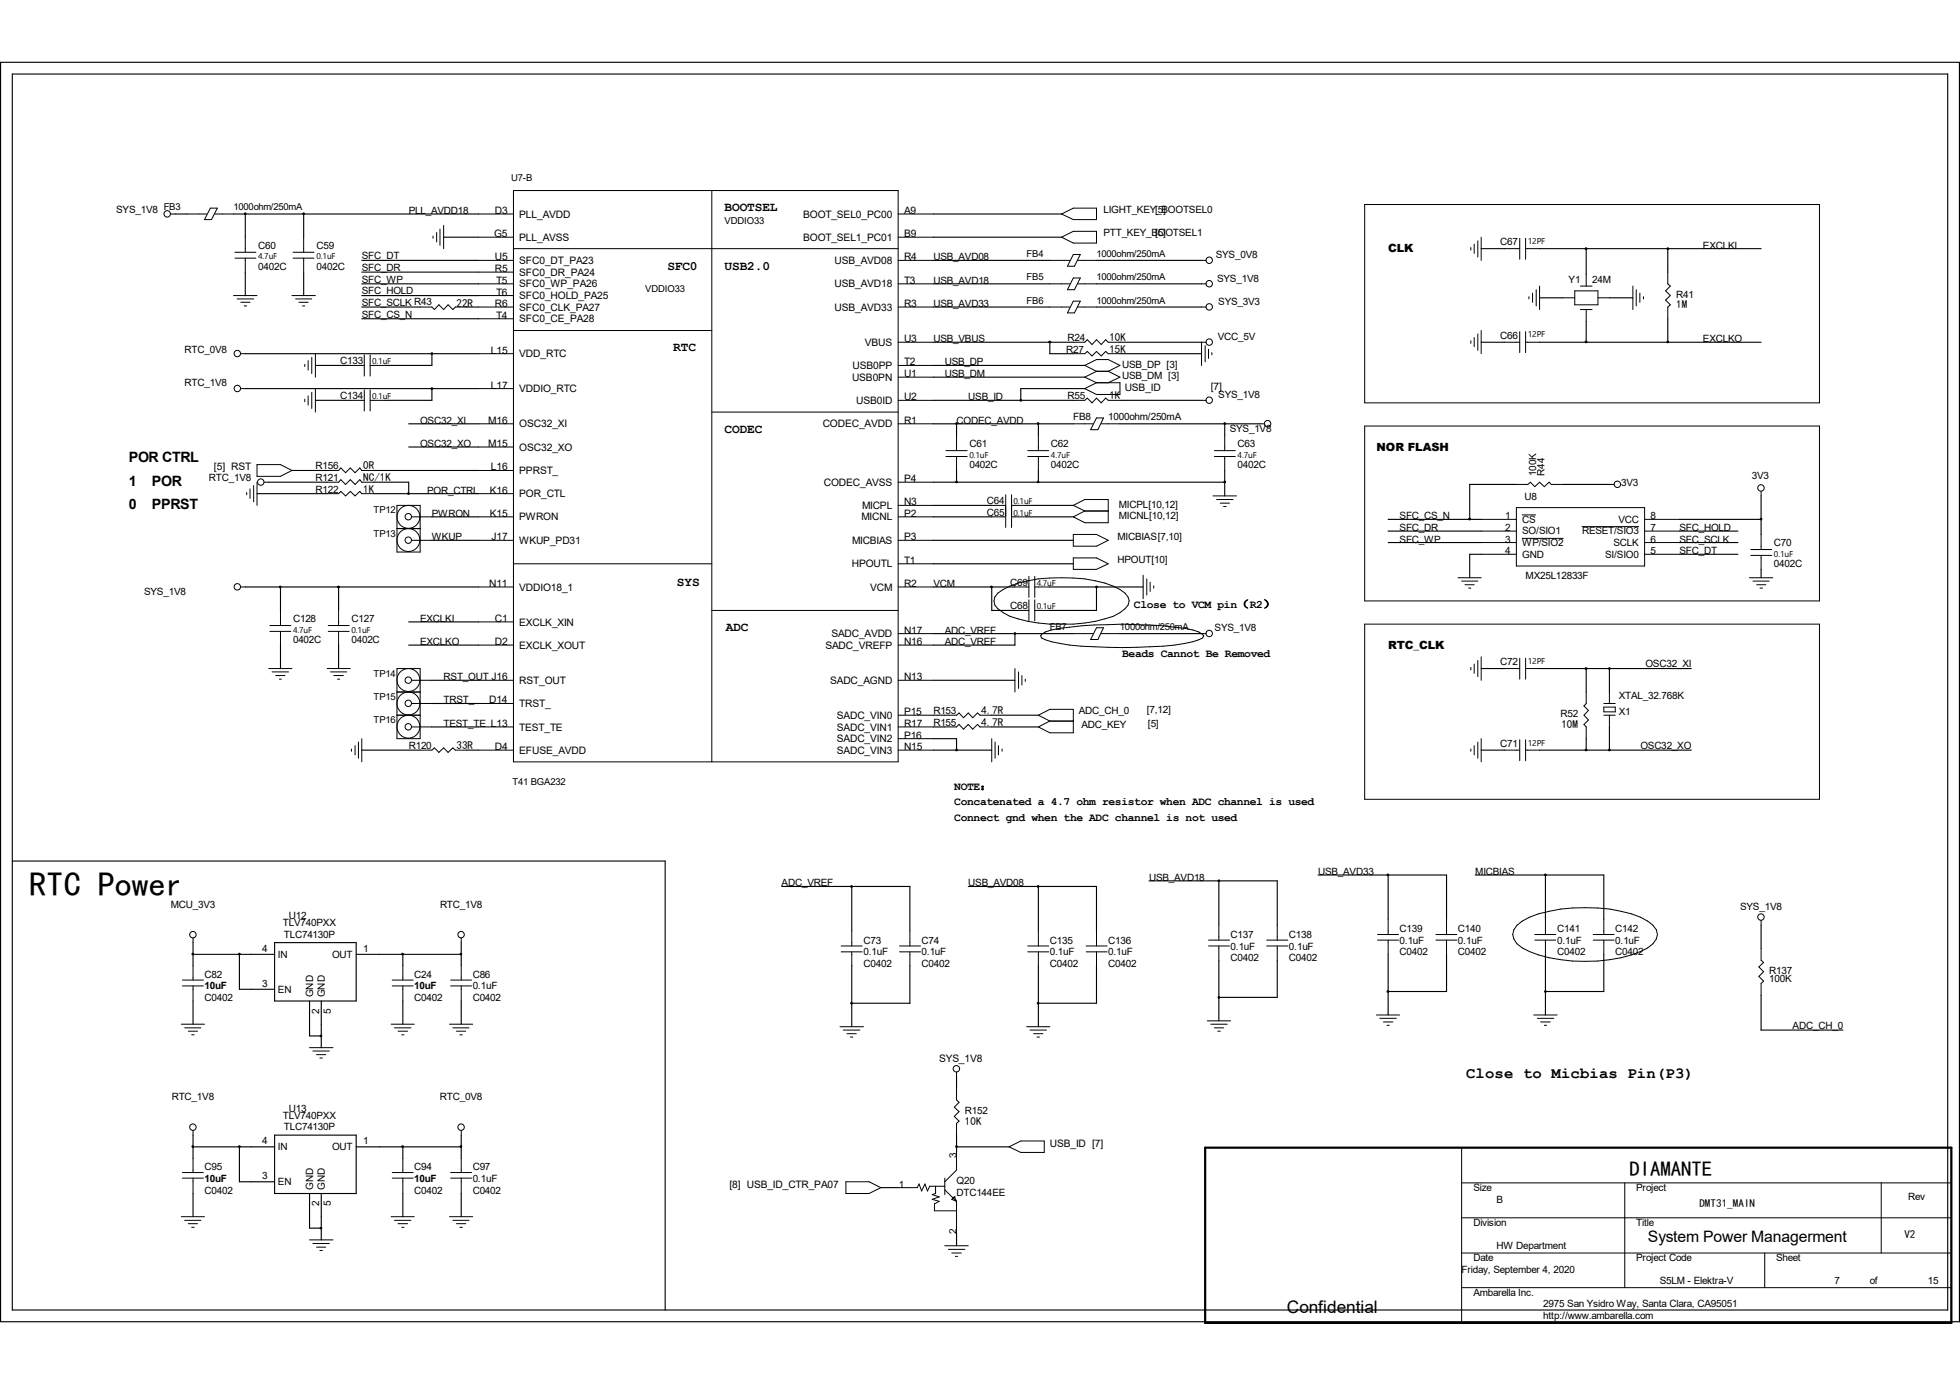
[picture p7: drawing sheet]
<svg xmlns="http://www.w3.org/2000/svg" width="297mm" height="210mm" viewBox="0 0 297 210" stroke-linecap="round" stroke-linejoin="round" font-family="sans-serif">
<g fill="none" stroke="#000" stroke-width=".15">
<path d="M25.9 32.4h.7M28.4 32.4h2.9M31.9 31.5h1l-.9 1.8h-1zM32.6 32.4h2.8M35.6 38.2h3.2M35.6 39.1h3.2M37.2 35.9v2.3M37.2 39.1v2.1M44.4 38.2h3.2M44.4 39.1h3.2M46 35.9v2.3M46 39.1v2.1"/>
<path d="M65.6 35.8v.3M66.2 35.2v1.5M66.7 34.7v2.5M67.2 34.2v3.5M72.5 32.4h5.3M72.5 39.5h5.3M72.5 35.9h5.3M77.8 28.9h58.3v86.5h-58.3zM77.8 37.7h58.3M107.9 28.9v86.5M136.1 32.4h5.3M136.1 39.5h5.3"/>
<path d="M136.1 35.9h5.3M159.1 39.5h3M160.9 32.4l1.7-.9h3.6v1.8h-3.6zM160.9 35.9l1.7-.8h3.6v1.7h-3.6zM162.6 38.6h1.1l-.9 1.7h-1zM163.3 39.5h2.9M182.1 39.5h.7M206.8 31h68.9v30h-68.9zM222.9 37.5v.4M223.4 37v1.4M223.9 36.5v2.4M224.5 35.9v3.6"/>
<path d="M228 37.7h2.3M230.3 36.1v3.2M231.2 37.7h2.1M231.2 36.1v3.2M35.4 44.8h3.5M35.9 45.3h2.5M36.5 53.6h.7M36.5 58.9h.7M36.5 45.8h1.4M37 46.4h.4M44.2 44.8h3.6M44.8 45.3h2.4"/>
<path d="M45.3 45.8h1.4M45.8 46.4h.4M46.2 55.2v.3M46.7 54.7v1.4M46.7 60v1.4M47.2 54.1v2.5M47.2 59.4v2.5M47.8 53.6v3.5M47.8 58.9v3.5M53.1 55.4h2.1M55.2 53.8v3.2M55.2 59.1v3.2"/>
<path d="M56.1 55.4h2.3M56.1 53.8v3.2M56.1 59.1v3.2M63.7 46.5h1.7l.4 .4 .7-.7 .7 .7 .7-.7 .7 .7 .4-.4h1.7M72.5 46.5h5.3M72.5 53.6h5.3M72.5 44.8h5.3M72.5 48.3h5.3M72.5 43h5.3M72.5 41.2h5.3M72.5 58.9h5.3M77.8 50.1h30.1"/>
<path d="M136.1 51.9h5.3M136.1 46.5h5.3M136.1 43h5.3M136.1 55.4h5.3M136.1 57.1h5.3M159.1 46.5h3M159.1 43h3M162.6 51.9h1.8l.4-.4 .7 .7 .7-.7 .7 .7 .7-.7 .3 .4h1.8M162.6 45.6h1.1l-.9 1.8h-1zM162.6 53.6h1.8l.4-.3 .7 .6 .7-.6 .7 .6 .7-.6 .3 .3h1.8M162.6 42.1h1.1l-.9 1.8h-1zM163.3 46.5h2.9"/>
<path d="M163.3 43h2.9M164.4 58.9l1.8-.9h3.5v1.8h-3.5zM166.2 56.3l-1.8 .8 1.8 .9M166.2 56.3h1.7M166.2 56.3l-1.8-.9 1.8-.9h1.7l1.8 .9-1.8 .9M167.9 56.3l1.8 .8-1.8 .9M182.1 46.5h.7M182.1 43h.7M182.6 52.4v2.4M182.8 51.9h-.7v3.5M183.1 52.9v1.4M183.6 53.4v.4"/>
<path d="M222.9 51.6v.4M223.4 51.1v1.4M223.9 50.6v2.5M224.5 50.1v3.5M228 51.9h2.3M230.3 50.2v3.2M231.2 51.9h2.1M231.2 50.2v3.2M231.7 45v.3M232.2 44.4v1.4M232.8 43.9v2.5M233.3 43.3v3.6"/>
<path d="M236.9 45.1h1.7M238.6 44.1h3.5v2.1h-3.5zM239.5 43.3h1.8M239.5 46.9h1.8M240.4 41.6v1.7M240.4 46.9v1.8M242.1 45.1h1.8M247.4 43.3v3.6M247.9 43.9v2.5M248.5 44.4v1.4M249 45v.3M252.7 41.2v1.8l.4 .3-.7 .8 .7 .7-.7 .7 .7 .7-.4 .3v1.8"/>
<path d="M37.4 74.6v.4M37.9 74.1v1.4M38.4 73.6v2.4M38.9 70.4h3.6l1.7 .9-1.7 .9h-3.6zM38.9 73.1v3.5M40 73.1h.7M46.2 60.5v.4M49.6 74.8h1.7l.3-.3 .8 .6 .7-.6 .7 .6 .7-.6 .3 .3h1.8M49.6 71.3h1.7l.3-.4 .8 .7 .7-.7 .7 .7 .7-.7 .3 .4h1.8M49.6 73.1h1.7l.3-.4 .8 .7 .7-.7 .7 .7 .7-.7 .3 .4h1.8M53.1 60.7h2.1M56.1 60.7h2.3"/>
<path d="M60.2 76.6h3.5v7.1h-3.5zM62.4 78.3h3M72.5 74.8h5.3M72.5 78.3h5.3M72.5 64.2h5.3M72.5 71.3h5.3M72.5 67.7h5.3M107.9 62.4h28.2M136.1 78.3h5.3M136.1 76.6h5.3M136.1 64.2h5.3M136.1 60.7h5.3"/>
<path d="M136.1 73.1h5.3M143.3 68.3h3.3M143.3 69.2h3.3M144.9 66v2.3M144.9 69.2v2.1M150.3 78.3h2.1M150.3 76.6h2.1M152.4 75v4.9M153.3 78.3h2.3M153.3 76.6h2.3M153.3 75v4.9M155.7 68.3h3.2"/>
<path d="M155.7 69.2h3.2M157.4 66v2.3M157.4 69.2v2.1M162.6 64.2h3.1M162.6 60.7h1.8l.4-.4 .7 .7 .7-.7 .7 .7 .7-.7 .3 .4h1.8M162.6 76.6l1.8-.9h3.5v3.5h-3.5l-1.8-.9 1.8-.9zM164.4 77.4h3.5M166.2 63.3h1l-.8 1.8h-1.1zM166.9 64.2h2.8M182.1 60.7h.7M183.8 75.1h3.6M184 68.3h3.2"/>
<path d="M184 69.2h3.2M184.4 75.7h2.5M184.9 76.2h1.4M185.4 76.8h.4M185.6 66v2.3M185.6 69.2v2.1M190.9 64.2h.7M206.8 64.6h68.9v26.5h-68.9zM224.5 78.7h5.3M229.8 73.4h1.7l.4-.3 .7 .6 .7-.6 .7 .6 .7-.6 .4 .3h1.8M229.8 76.9h19.4v8.9h-19.4zM230.7 78h2"/>
<path d="M239.7 79.8h8.6M243.9 73.4h.7M249.2 78.7h5.3M266.9 74.5v.6M36.5 88.9h.7M40.9 94.8h3.2M40.9 95.7h3.2M42.5 92.5v2.3M42.5 95.7v2M49.7 94.8h3.2M49.7 95.7h3.2M51.3 92.5v2.3"/>
<path d="M51.3 95.7v2M60.2 80.1h3.5M62.4 81.9h3M72.5 81.9h5.3M72.5 94.2h5.3M72.5 97.7h5.3M72.5 88.9h5.3M77.8 85.4h30.1M107.9 92.5h28.2M136.1 81.9h5.3M136.1 96h5.3M136.1 85.4h5.3"/>
<path d="M136.1 97.7h5.3M136.1 88.9h5.3M151.2 89.9a10.4 10.4 0 0 1 4.5-1.9 25.1 25.1 0 0 1 13 .8l1 .5 .8 .6a1.42 1.42 0 0 1 0 2.3l-.8 .6-1 .6a25.2 25.2 0 0 1-15.7 0l-1.8-1.2a1.48 1.48 0 0 1 0-2.3zM153.8 92.5h2.1M153.8 88.9h2.1M155.9 87.3v3.2M155.9 90.9v3.2M156.8 92.5h2.3M156.8 88.9h2.3M156.8 87.3v3.2M156.8 90.9v3.2M157.9 96.1a8.7 8.7 0 0 1 4.2-1.1 69.8 69.8 0 0 1 17.4 .2l2.2 .6 .7 .6-.2 .3a11.9 11.9 0 0 1-4.2 1 76.5 76.5 0 0 1-17.4-.2l-1.3-.3-1.4-.5-.2-.3z"/>
<path d="M162.6 96h3.1M162.6 84.5h3.6l1.7 .9-1.7 .9h-3.6zM162.6 81h3.6l1.7 .9-1.7 .9h-3.6zM166.2 95.1h1l-.8 1.8h-1.1zM166.9 96h2.8M173.2 87.2v3.5M173.8 87.7v2.5M174.3 88.2v1.4M174.8 88.8v.3M182.1 96h.7M206.8 94.6h68.9v26.5h-68.9zM220.9 87.5h3.6"/>
<path d="M221.5 88.1h2.4M222 88.6h1.4M222.5 89.1h.4M224.5 80.5h5.3M224.5 82.2h5.3M224.5 84h5.3M224.5 99.5v3.6M230.3 99.7v3.2M230.7 81.6h6.2M231.2 99.7v3.2M249.2 80.5h5.3M249.2 82.2h5.3"/>
<path d="M249.2 84h5.3M265.1 87.5h3.5M265.3 83.3h3.2M265.3 84.2h3.2M265.6 88.1h2.5M266.2 88.6h1.4M266.7 89.1h.4M266.9 81v2.3M266.9 84.2v2.1M40.7 101.3h3.5M41.2 101.8h2.5M41.8 102.4h1.4"/>
<path d="M42.3 102.9h.3M49.6 101.3h3.5M50.1 101.8h2.4M50.6 102.4h1.4M51.1 102.9h.4M53.3 113.5v.3M53.8 113v1.4M54.3 112.4v2.5M54.8 111.9v3.5M60.2 101.3h3.5v10.6h-3.5zM60.2 104.9h3.5M60.2 108.4h3.5"/>
<path d="M62.4 103.1h3M62.4 106.6h3M62.4 110.2h3M63.7 113.7h1.7l.4-.4 .7 .7 .7-.7 .7 .7 .7-.7 .4 .4h1.7M72.5 113.7h5.3M72.5 103.1h5.3M72.5 106.6h5.3M72.5 110.2h5.3M136.1 113.7h5.3M136.1 103.1h5.3M136.1 108.4h5.3M136.1 110.2h5.3"/>
<path d="M136.1 111.9h5.3M143.2 108.4h1.7l.4-.4 .7 .8 .7-.8 .7 .8 .7-.8 .4 .4h1.8M143.2 110.2h1.7l.4-.4 .7 .7 .7-.7 .7 .7 .7-.7 .4 .4h1.8M150.3 111.9v3.5M150.8 112.4v2.5M151.3 113v1.4M151.8 113.5v.3M153.8 101.3v3.6M154.3 101.8v2.5M154.9 102.4v1.4M155.4 102.9v.4M157.4 108.4l1.7-.9h3.5v3.5h-3.5l-1.7-.8 1.7-.9z"/>
<path d="M159.1 109.3h3.5M222.9 101.1v.4M222.9 113.5v.3M223.4 100.6v1.4M223.4 113v1.4M223.9 100.1v2.4M223.9 112.4v2.5M224.5 111.9v3.5M228 113.7h2.3M228 101.3h2.3M230.3 112.1v3.2M231.2 113.7h2.1"/>
<path d="M231.2 101.3h2.1M231.2 112.1v3.2M240.4 104.9v1.7l-.4 .4 .7 .7-.7 .7 .7 .7-.7 .7 .4 .4v1.7M243 106.6h1.8M243 108.4h1.8M243 107.1h1.8v.8h-1.8zM243.9 104.9v1.7M243.9 108.4v1.8M210.4 139.3v2.3M219.2 139.3v2.3M234.2 139.3v2.3M243 139.3v2.3"/>
<path d="M266.9 139.5v.7M27.5 155.2h3.5M27.6 149.4h3.2M27.6 148.5h3.2M28 155.7h2.4M28.5 156.3h1.4M29 156.8h.4M29.3 142.1v.7M29.3 146.3v2.2M29.3 149.4v2.3M46.9 158.7h3.6M47.4 159.3h2.5"/>
<path d="M48 159.8h1.4M59.3 155.2h3.5M59.4 149.4h3.2M59.4 148.5h3.2M59.8 155.7h2.5M60.3 156.3h1.5M60.9 156.8h.3M61 146.3v2.2M61 149.4v2.3M68.1 155.2h3.5M68.3 149.4h3.2M68.3 148.5h3.2"/>
<path d="M68.6 155.7h2.5M69.2 156.3h1.4M69.7 156.8h.4M69.9 142.1v.7M69.9 146.3v2.2M69.9 149.4v2.3M127.3 155.6h3.6M127.5 143.3h3.1M127.5 144.2h3.1M127.8 156.1h2.5M128.4 156.6h1.4M128.9 157.1h.3"/>
<path d="M129.1 141.1v2.2M129.1 144.2v2.1M136.3 143.3h3.2M136.3 144.2h3.2M137.9 141.1v2.2M137.9 144.2v2.1M155.6 155.6h3.5M155.7 143.3h3.2M155.7 144.2h3.2M156.1 156.1h2.5M156.6 156.6h1.4M157.1 157.1h.4"/>
<path d="M157.4 141.1v2.2M157.4 144.2v2.1M164.6 143.3h3.2M164.6 144.2h3.2M166.2 141.1v2.2M166.2 144.2v2.1M183 154.7h3.5M183.1 143.3h3.2M183.1 142.5h3.2M183.5 155.2h2.5M184 155.7h1.4M184.5 156.3h.4"/>
<path d="M184.7 140.2v2.3M184.7 143.3v2.2M191.9 143.3h3.3M191.9 142.5h3.3M193.5 140.2v2.3M193.5 143.3v2.2M208.6 153.8h3.5M208.7 142.5h3.2M208.7 141.6h3.2M209.1 154.3h2.5M209.6 154.9h1.5M210.2 155.4h.3"/>
<path d="M210.4 142.5v2.1M217.6 142.5h3.2M217.6 141.6h3.2M219.2 142.5v2.1M229.9 140.2a9.6 9.6 0 0 1 4.8-2.1 25 25 0 0 1 13.9 .9l1.1 .6 .8 .6a1.78 1.78 0 0 1 0 2.8 11.9 11.9 0 0 1-6.5 2.4 24.3 24.3 0 0 1-12.2-1.2l-1.1-.6a2.13 2.13 0 0 1-.8-3.4zM232.4 153.8h3.6M232.6 142.5h3.2M232.6 141.6h3.2M233 154.3h2.5M233.5 154.9h1.4M234 155.4h.4M234.2 142.5v2.1"/>
<path d="M241.4 142.5h3.2M241.4 141.6h3.2M243 142.5v2.1M266.9 143.7v1.8l.4 .3-.8 .7 .8 .7-.8 .8 .8 .7-.4 .3v1.8M27.6 178.5h3.2M27.6 177.7h3.2M29.3 171.3v.7M29.3 175.5v2.2M29.3 178.5v2.3M48.5 160.3h.4M59.4 178.5h3.2M59.4 177.7h3.2"/>
<path d="M61 175.5v2.2M61 178.5v2.3M68.3 178.5h3.2M68.3 177.7h3.2M69.9 171.3v.7M69.9 175.5v2.2M69.9 178.5v2.3M128.2 179.1h3.5l1.8 .9-1.8 .8h-3.5zM141.8 179.7v1.1l-.5 .2 1 .4-1 .3 1 .3-.7 .4v1.1h3.3M143.2 179.7h-2.3l-.4 .8-.3-1.1-.5 1.1-.4-1.1-.3 .6h-2.9M143.2 178.5v2.5M144.9 164.9v1.8l.4 .3-.7 .8 .7 .6-.7 .8 .7 .7-.4 .3v1.8"/>
<path d="M144.9 162.4v.8M144.9 174.6v2.7l-1.7 1.8M152.9 173.8l1.8-.9h3.5v1.7h-3.5zM221.5 173.9v26.5M221.5 179.2h74.2M246.2 179.2v15.9M285.1 179.2v10.7M27.5 184.4h3.5M28 184.9h2.4M28.5 185.4h1.4M29 186h.4M46.9 187.9h3.6"/>
<path d="M47.4 188.4h2.5M48 189h1.4M48.5 189.5h.4M59.3 184.4h3.5M59.8 184.9h2.5M60.3 185.4h1.5M60.9 186h.3M68.1 184.4h3.5M68.6 184.9h2.5M69.2 185.4h1.4M69.7 186h.4M143.2 180.3l1.7 1.7"/>
<path d="M143.2 188.8h3.5M143.7 189.3h2.5M144.2 189.9h1.5M144.4 181.5h.1M144.6 181.4h.1M144.6 181.4l-.4 .3 .7 .3M144.6 181.4l.3 .6M144.8 190.4h.3M144.9 182v5M221.5 184.5h74.2M221.5 189.9h74.2M221.5 195.1h74.2"/>
<path d="M267.4 189.9v5.2"/>
<circle cx="25.3" cy="32.4" r=".49"/>
<circle cx="183.2" cy="39.4" r=".49"/>
<circle cx="36" cy="53.6" r=".49"/>
<circle cx="36" cy="58.9" r=".49"/>
<circle cx="183.2" cy="51.8" r=".49"/>
<circle cx="183.2" cy="46.5" r=".49"/>
<circle cx="183.2" cy="43" r=".49"/>
<circle cx="39.5" cy="73" r=".49"/>
<circle cx="61.9" cy="78.3" r=".49"/>
<circle cx="61.9" cy="78.3" r="1.74"/>
<circle cx="183.2" cy="60.6" r=".49"/>
<circle cx="192.1" cy="64.2" r=".49"/>
<circle cx="245.1" cy="73.4" r=".49"/>
<circle cx="266.8" cy="73.9" r=".49"/>
<circle cx="36" cy="88.9" r=".49"/>
<circle cx="61.9" cy="81.9" r=".49"/>
<circle cx="61.9" cy="81.8" r="1.74"/>
<circle cx="183.2" cy="96" r=".49"/>
<circle cx="61.9" cy="103.1" r=".49"/>
<circle cx="61.9" cy="106.6" r=".49"/>
<circle cx="61.9" cy="110.1" r=".49"/>
<circle cx="61.9" cy="110.1" r="1.74"/>
<circle cx="61.9" cy="103" r="1.74"/>
<circle cx="61.9" cy="106.6" r="1.74"/>
<circle cx="266.8" cy="139" r=".49"/>
<circle cx="29.2" cy="141.6" r=".49"/>
<circle cx="69.9" cy="141.6" r=".49"/>
<circle cx="29.2" cy="170.8" r=".49"/>
<circle cx="69.9" cy="170.8" r=".49"/>
<circle cx="144.9" cy="161.9" r=".49"/>
</g>
<g fill="none" stroke="#000" stroke-width=".17">
<path d="M.1 9.4h296.8v190.9h-296.8zM1.9 11.2h293.2v187.3h-293.2zM26.6 32.4h1.8M35.4 32.4h37.1M37.2 32.4v3.5M46 32.4v3.5M54.8 39.5h17.7M67.2 35.9h5.3M141.4 32.4h19.5M141.4 35.9h19.5M141.4 39.5h17.7M166.2 39.5h15.9"/>
<path d="M224.5 37.7h3.5M233.3 37.7h33.6M240.4 37.7v3.9M252.7 37.7v3.5M37.2 58.9h35.3M37.2 41.2v3.6M37.2 53.6h35.3M46 41.2v3.6M47.8 55.4h5.3M54.8 46.5h8.9M54.8 41.2h17.7M54.8 44.8h17.7"/>
<path d="M54.8 43h17.7M54.8 48.3h17.7M65.4 53.6v1.8h-7M65.4 58.9v1.8h-7M70.7 46.5h1.8M141.4 46.5h17.7M141.4 51.9h21.2M141.4 55.4h23M141.4 57.1h23M141.4 43h17.7M159.1 51.9v1.7h3.5M164.4 58.9h-9.7v1.8"/>
<path d="M166.2 46.5h15.9M166.2 43h15.9M169.7 51.9h12.4M169.7 53.6h12.4M224.5 51.9h3.5M233.3 51.9h33.6M233.3 45.1h3.6M240.4 48.7v3.2M243.9 45.1h3.5M252.7 48.3v3.6M38.9 74.8h10.7M40.7 73.1h8.9"/>
<path d="M44.2 71.3h5.4M47.8 60.7h5.3M56.6 73.1h5.3v1.7M56.6 74.8h15.9M56.6 71.3h15.9M61.9 64.2h10.6M61.9 67.7h10.6M65.4 78.3h7.1M141.4 78.3h8.9M141.4 76.6h8.9M141.4 60.7h21.2M141.4 64.2h21.2"/>
<path d="M141.4 73.1h44.2M144.9 64.2v1.8M144.9 71.3v1.8M155.6 78.3h7M155.6 76.6h7M157.4 64.2v1.8M157.4 71.3v1.8M169.7 60.7h12.4M169.7 64.2h21.2M185.6 64.2v1.8M185.6 71.3v3.8M210.4 78.7h14.1"/>
<path d="M229.8 73.4h-7.1v5.3M236.9 73.4h7M254.5 78.7h12.4M266.9 75.1v5.9M37.2 88.9h35.3M42.5 88.9v3.6M42.5 97.7v3.6M51.3 88.9v3.6M51.3 97.7v3.6M61.9 97.7h10.6M61.9 94.2h10.6M65.4 81.9h7.1"/>
<path d="M141.4 96h21.2M141.4 88.9h12.4M141.4 85.4h21.2M141.4 81.9h21.2M150.3 88.9v3.6h3.5M153.8 96v1.7h-12.4M159.1 88.9h14.1M166.2 88.9v3.6h-7.1M169.7 96h12.4M210.4 82.2h14.1M210.4 80.5h14.1M224.5 84h-1.8v3.5"/>
<path d="M254.5 84h8.9M254.5 82.2h8.9M254.5 80.5h8.9M266.9 86.3v1.2M54.8 113.7h8.9M65.4 110.2h7.1M65.4 103.1h7.1M65.4 106.6h7.1M70.7 113.7h1.8M141.4 113.7h8.9M141.4 110.2h1.8M141.4 103.1h12.4"/>
<path d="M141.4 111.9h3.5v1.8M141.4 108.4h1.8M150.3 110.2h7.1M150.3 108.4h7.1M224.5 101.3h3.5M224.5 113.7h3.5M233.3 101.3h23M233.3 113.7h23M240.4 101.3v3.6M240.4 111.9v1.8M243.9 101.3v3.6M243.9 110.2v3.5"/>
<path d="M1.9 130.5h98.9v68M118.4 134.3h19.5v6.8M129.1 134.3v6.8M146.7 134.3h19.5v6.8M157.4 134.3v6.8M174.1 133.5h19.4v6.7M184.7 133.5v6.7M199.7 132.6h19.5v6.7M210.4 132.6v6.7M223.6 132.6h19.4v6.7M234.2 132.6v6.7M29.3 144.6h12.3"/>
<path d="M29.3 142.8v3.5M29.3 151.7v3.5M36.3 144.6v5.3h5.3M41.6 142.8h12.4v8.9h-12.4zM46.9 151.7v5.3h1.8M48.7 151.7v7M54 144.6h15.9M61 144.6v1.7M61 151.7v3.5M69.9 142.8v3.5M69.9 151.7v3.5M129.1 146.3v9.3"/>
<path d="M137.9 146.3v5.7h-8.8M157.4 146.3v9.3M166.2 146.3v5.7h-8.8M184.7 145.5v9.2M193.5 145.5v5.6h-8.8M210.4 144.6v9.2M219.2 144.6v5.6h-8.8M234.2 144.6v9.2M243 144.6v5.6h-8.8M266.9 140.2v3.5M266.9 150.8v5.3h12.4M29.3 173.8h12.3"/>
<path d="M29.3 172v3.5M36.3 173.8v5.3h5.3M41.6 172h12.4v8.8h-12.4zM54 173.8h15.9M61 173.8v1.7M69.9 172v3.5M133.5 180h2.6M144.9 173.8h8M144.9 163.2v1.7M144.9 172v2.6M29.3 180.8v3.6M46.9 180.8v5.3h1.8"/>
<path d="M48.7 180.8v7.1M61 180.8v3.6M69.9 180.8v3.6M144.9 187v1.8"/>
</g>
<path d="M182.6 173.9h113.1v26.5h-113.1z" fill="none" stroke="#000" stroke-width=".34"/>
<g fill="#000" stroke="#000" stroke-width=".15">
<path d="M240.2 37.6h.3v.2h-.3z" fill-rule="evenodd"/>
<path d="M159 51.7h.2v.2h-.2z" fill-rule="evenodd"/>
<path d="M240.2 51.7h.3v.2h-.3z" fill-rule="evenodd"/>
<path d="M222.6 78.6h.2v.1h-.2z" fill-rule="evenodd"/>
<path d="M51.2 88.9h.2v.1h-.2z" fill-rule="evenodd"/>
<path d="M240.2 101.2h.3v.2h-.3z" fill-rule="evenodd"/>
<path d="M240.2 113.6h.3v.1h-.3z" fill-rule="evenodd"/>
<circle cx="37.2" cy="32.4" r=".13"/>
<circle cx="46" cy="32.4" r=".13"/>
<circle cx="252.7" cy="37.7" r=".13"/>
<circle cx="65.4" cy="58.9" r=".13"/>
<circle cx="65.4" cy="53.6" r=".13"/>
<circle cx="252.7" cy="51.8" r=".13"/>
<circle cx="61.9" cy="74.8" r=".13"/>
<circle cx="144.9" cy="64.2" r=".13"/>
<circle cx="144.9" cy="73" r=".13"/>
<circle cx="154.7" cy="60.7" r=".13"/>
<circle cx="157.3" cy="64.2" r=".13"/>
<circle cx="157.3" cy="73" r=".13"/>
<circle cx="185.6" cy="64.2" r=".13"/>
<circle cx="185.6" cy="73" r=".13"/>
<circle cx="266.9" cy="78.7" r=".13"/>
<circle cx="42.5" cy="88.9" r=".13"/>
<circle cx="150.2" cy="88.9" r=".13"/>
<circle cx="153.8" cy="96" r=".13"/>
<circle cx="166.2" cy="88.9" r=".13"/>
<circle cx="144.9" cy="113.6" r=".13"/>
<circle cx="243.9" cy="113.6" r=".13"/>
<circle cx="243.9" cy="101.3" r=".13"/>
<circle cx="129" cy="134.3" r=".13"/>
<circle cx="157.3" cy="134.3" r=".13"/>
<circle cx="184.7" cy="133.5" r=".13"/>
<circle cx="210.3" cy="132.6" r=".13"/>
<circle cx="234.2" cy="132.6" r=".13"/>
<circle cx="29.2" cy="144.6" r=".13"/>
<circle cx="36.3" cy="144.6" r=".13"/>
<circle cx="48.6" cy="157" r=".13"/>
<circle cx="61" cy="144.6" r=".13"/>
<circle cx="69.9" cy="144.6" r=".13"/>
<circle cx="129" cy="152" r=".13"/>
<circle cx="157.3" cy="152" r=".13"/>
<circle cx="184.7" cy="151.1" r=".13"/>
<circle cx="210.3" cy="150.2" r=".13"/>
<circle cx="234.2" cy="150.2" r=".13"/>
<circle cx="29.2" cy="173.7" r=".13"/>
<circle cx="36.3" cy="173.7" r=".13"/>
<circle cx="61" cy="173.7" r=".13"/>
<circle cx="69.9" cy="173.7" r=".13"/>
<circle cx="144.9" cy="173.7" r=".13"/>
<circle cx="48.6" cy="186.1" r=".13"/>
</g>
<text font-size="5.2" x="4.5" y="135.8">RTC Power</text>
<text font-size="3.2" x="246.9" y="178.2">DIAMANTE</text>
<text font-size="2.6" x="195" y="199">Confidential</text>
<g font-size="2.4">
<text x="222.2" y="163.3">Close to Micbias Pin(P3)</text>
<text x="249.7" y="188.3">System Power Managerment</text>
</g>
<g font-size="2.2">
<text x="19.5" y="70">POR CTRL</text>
<text x="19.5" y="73.6">1</text>
<text x="19.5" y="77.1">0</text>
<text x="23" y="73.6">POR</text>
<text x="23" y="77.1">PPRST</text>
</g>
<g font-size="1.9">
<text x="109.8" y="32">BOOTSEL</text>
<text x="101.1" y="40.9">SFC0</text>
<text x="109.8" y="40.9">USB2.0</text>
<text x="102" y="53.3">RTC</text>
<text x="109.8" y="65.6">CODEC</text>
<text x="102.6" y="88.8">SYS</text>
<text x="110" y="95.7">ADC</text>
</g>
<g font-size="1.7">
<text x="210.4" y="38.2">CLK</text>
<text x="69.2" y="46.6">22R</text>
<text x="254" y="46.7">1M</text>
<text x="168.1" y="51.6">10K</text>
<text x="168.1" y="53.4">15K</text>
<text x="168.1" y="60.5">1K</text>
<text x="55" y="71.1">0R</text>
<text x="208.6" y="68.3">NOR FLASH</text>
<text x="55" y="74.6">1K</text>
<text x="55" y="72.9">NC/1K</text>
<text x="171.8" y="92.1">Close to VCM pin（R2）</text>
<text x="170.1" y="99.5">Beads Cannot Be Removed</text>
<text x="210.4" y="98.3">RTC_CLK</text>
<text x="69.2" y="113.5">33R</text>
<text x="148.7" y="108.2">4.7R</text>
<text x="148.7" y="109.9">4.7R</text>
<text x="236.6" y="110.4">10M</text>
<text x="144.6" y="119.7">NOTE：</text>
<text x="144.6" y="122">Concatenated a 4.7 ohm resistor when ADC channel is used</text>
<text x="144.6" y="124.4">Connect gnd when the ADC channel is not used</text>
<text x="146.2" y="170.4">10K</text>
<text x="257.5" y="182.9">DMT31_MAIN</text>
<text x="288.6" y="187.5">V2</text>
</g>
<g font-size="1.6">
<text x="74.9" y="35.9">G5</text>
<text x="75" y="32.4">D3</text>
<text x="78.7" y="33">PLL_AVDD</text>
<text x="121.7" y="33">BOOT_SEL0_PC00</text>
<text x="137" y="32.4">A9</text>
<text x="137" y="35.9">B9</text>
<text x="75" y="41.2">R5</text>
<text x="75" y="39.5">U5</text>
<text x="78.7" y="41.8">SFC0_DR_PA24</text>
<text x="78.7" y="40">SFC0_DT_PA23</text>
<text x="78.7" y="36.5">PLL_AVSS</text>
<text x="121.7" y="36.5">BOOT_SEL1_PC01</text>
<text x="126.4" y="40">USB_AVD08</text>
<text x="137" y="39.5">R4</text>
<text x="75" y="46.5">R6</text>
<text x="75.2" y="44.8">T6</text>
<text x="75.2" y="43">T5</text>
<text x="78.7" y="45.3">SFC0_HOLD_PA25</text>
<text x="78.7" y="43.6">SFC0_WP_PA26</text>
<text x="78.7" y="47.1">SFC0_CLK_PA27</text>
<text x="126.4" y="43.6">USB_AVD18</text>
<text x="126.4" y="47.1">USB_AVD33</text>
<text x="137" y="43">T3</text>
<text x="137" y="46.5">R3</text>
<text x="74.4" y="53.6">L15</text>
<text x="75.2" y="48.3">T4</text>
<text x="78.7" y="48.9">SFC0_CE_PA28</text>
<text x="131.1" y="52.4">VBUS</text>
<text x="137" y="51.9">U3</text>
<text x="74.4" y="58.9">L17</text>
<text x="78.7" y="54.1">VDD_RTC</text>
<text x="78.7" y="59.4">VDDIO_RTC</text>
<text x="129.1" y="57.7">USB0PN</text>
<text x="129.2" y="55.9">USB0PP</text>
<text x="137" y="55.4">T2</text>
<text x="137" y="57.1">U1</text>
<text x="170.4" y="59.3">USB_ID</text>
<text x="183.5" y="59.1">[7]</text>
<text x="74" y="64.2">M16</text>
<text x="78.7" y="64.8">OSC32_XI</text>
<text x="124.7" y="64.8">CODEC_AVDD</text>
<text x="129.8" y="61.2">USB0ID</text>
<text x="137" y="60.7">U2</text>
<text x="137" y="64.2">R1</text>
<text x="32.4" y="71.3">[5] RST</text>
<text x="74" y="67.7">M15</text>
<text x="74.4" y="71.3">L16</text>
<text x="78.7" y="71.8">PPRST_</text>
<text x="78.7" y="68.3">OSC32_XO</text>
<text x="74.2" y="74.8">K16</text>
<text x="78.7" y="75.4">POR_CTL</text>
<text x="124.8" y="73.6">CODEC_AVSS</text>
<text x="130.6" y="77.1">MICPL</text>
<text x="137" y="73.1">P4</text>
<text x="137" y="76.6">N3</text>
<text x="74.2" y="78.3">K15</text>
<text x="74.5" y="81.9">J17</text>
<text x="78.7" y="78.9">PWRON</text>
<text x="78.7" y="82.4">WKUP_PD31</text>
<text x="129.1" y="82.4">MICBIAS</text>
<text x="130.6" y="78.9">MICNL</text>
<text x="137" y="78.3">P2</text>
<text x="137" y="81.9">P3</text>
<text x="74.1" y="88.9">N11</text>
<text x="78.7" y="89.5">VDDIO18_1</text>
<text x="129.1" y="86">HPOUTL</text>
<text x="131.9" y="89.5">VCM</text>
<text x="137" y="85.4">T1</text>
<text x="137" y="88.9">R2</text>
<text x="75" y="94.2">C1</text>
<text x="78.7" y="94.8">EXCLK_XIN</text>
<text x="75" y="97.7">D2</text>
<text x="78.7" y="98.3">EXCLK_XOUT</text>
<text x="125.1" y="98.3">SADC_VREFP</text>
<text x="126" y="96.6">SADC_AVDD</text>
<text x="137" y="96">N17</text>
<text x="137" y="97.7">N16</text>
<text x="74.1" y="106.6">D14</text>
<text x="78.7" y="103.6">RST_OUT</text>
<text x="78.7" y="107.1">TRST_</text>
<text x="125.8" y="103.6">SADC_AGND</text>
<text x="137" y="103.1">N13</text>
<text x="75" y="113.7">D4</text>
<text x="78.7" y="110.7">TEST_TE</text>
<text x="126.8" y="112.5">SADC_VIN2</text>
<text x="126.8" y="110.7">SADC_VIN1</text>
<text x="126.8" y="108.9">SADC_VIN0</text>
<text x="137" y="111.9">P16</text>
<text x="137" y="110.2">R17</text>
<text x="137" y="113.7">N15</text>
<text x="137" y="108.4">P15</text>
<text x="78.7" y="114.2">EFUSE_AVDD</text>
<text x="126.8" y="114.2">SADC_VIN3</text>
<text x="142.3" y="160.9">SYS_1V8</text>
<text x="159.1" y="173.8">USB_ID [7]</text>
<text x="110.5" y="180">[8] USB_ID_CTR_PA07</text>
</g>
<g font-size="1.5">
<text x="17.6" y="32.2">SYS_1V8 FB3</text>
<text x="61.9" y="32.4">PLL_AVDD18</text>
<text x="167.2" y="32.2">LIGHT_KEY_BOOTSEL0</text>
<text x="167.2" y="35.8">PTT_KEY_BOOTSEL1</text>
<text x="175" y="32.2">[5]</text>
<text x="175" y="35.8">[5]</text>
<text x="39.1" y="37.7">C60</text>
<text x="39.1" y="40.9">0402C</text>
<text x="48" y="37.7">C59</text>
<text x="48" y="40.9">0402C</text>
<text x="54.8" y="39.3">SFC_DT</text>
<text x="54.8" y="41.1">SFC_DR</text>
<text x="141.4" y="39.5">USB_AVD08</text>
<text x="184.2" y="39.1">SYS_0V8</text>
<text x="227.3" y="37.2">C67</text>
<text x="258.1" y="37.7">EXCLKI</text>
<text x="54.8" y="46.4">SFC_SCLK R43</text>
<text x="54.8" y="42.8">SFC_WP</text>
<text x="54.8" y="44.6">SFC_HOLD</text>
<text x="141.4" y="43">USB_AVD18</text>
<text x="141.4" y="46.5">USB_AVD33</text>
<text x="184.4" y="42.8">SYS_1V8</text>
<text x="184.6" y="46.2">SYS_3V3</text>
<text x="237.7" y="42.8">Y1</text>
<text x="241.3" y="42.8">24M</text>
<text x="254" y="45.1">R41</text>
<text x="28" y="53.4">RTC_0V8</text>
<text x="54.8" y="48.1">SFC_CS_N</text>
<text x="141.4" y="51.9">USB_VBUS</text>
<text x="161.6" y="53.4">R27</text>
<text x="161.8" y="51.6">R24</text>
<text x="184.5" y="51.5">VCC_5V</text>
<text x="227.3" y="51.3">C66</text>
<text x="258.1" y="51.9">EXCLKO</text>
<text x="28" y="58.5">RTC_1V8</text>
<text x="51.6" y="55.2">C133</text>
<text x="143.2" y="57.1">USB_DM</text>
<text x="143.2" y="55.4">USB_DP</text>
<text x="170.1" y="57.5">USB_DM [3]</text>
<text x="170.1" y="55.7">USB_DP [3]</text>
<text x="51.6" y="60.5">C134</text>
<text x="63.7" y="64.2">OSC32_XI</text>
<text x="144.9" y="64.2">CODEC_AVDD</text>
<text x="146.7" y="60.7">USB_ID</text>
<text x="161.8" y="60.5">R55</text>
<text x="162.6" y="63.7">FB8</text>
<text x="167.9" y="63.7">1000ohm/250mA</text>
<text x="184.6" y="60.3">SYS_1V8</text>
<text x="186.4" y="65.4">SYS_1V8</text>
<text x="47.8" y="71.1">R156</text>
<text x="63.7" y="67.7">OSC32_XO</text>
<text x="146.9" y="67.7">C61</text>
<text x="146.9" y="70.9">0402C</text>
<text x="159.3" y="67.7">C62</text>
<text x="159.3" y="70.9">0402C</text>
<text x="187.5" y="67.7">C63</text>
<text x="187.5" y="70.9">0402C</text>
<text x="31.7" y="72.9">RTC_1V8</text>
<text x="47.8" y="74.6">R122</text>
<text x="47.8" y="72.9">R121</text>
<text x="64.7" y="74.8">POR_CTRL</text>
<text x="149.5" y="76.4">C64</text>
<text x="169.5" y="76.9">MICPL[10,12]</text>
<text x="231" y="75.7">U8</text>
<text x="232.8" y="72.2" transform="rotate(-90 232.8 72.2)">100K</text>
<text x="234" y="72.2" transform="rotate(-90 234 72.2)">R44</text>
<text x="245.7" y="73.6">3V3</text>
<text x="265.5" y="72.5">3V3</text>
<text x="65.4" y="78.3">PWRON</text>
<text x="65.4" y="81.9">WKUP</text>
<text x="149.5" y="78.1">C65</text>
<text x="169.3" y="81.9">MICBIAS[7,10]</text>
<text x="169.5" y="78.7">MICNL[10,12]</text>
<text x="212.1" y="78.7">SFC_CS_N</text>
<text x="212.1" y="80.5">SFC_DR</text>
<text x="212.1" y="82.2">SFC_WP</text>
<text x="228.1" y="78.7">1</text>
<text x="228.1" y="80.5">2</text>
<text x="228.1" y="82.2">3</text>
<text x="228.1" y="84">4</text>
<text x="230.7" y="79.2">CS</text>
<text x="230.7" y="81">SO/SIO1</text>
<text x="230.7" y="82.7">WP/SIO2</text>
<text x="239.7" y="81">RESET/SIO3</text>
<text x="244.5" y="82.7">SCLK</text>
<text x="245.2" y="79.2">VCC</text>
<text x="250.1" y="84">5</text>
<text x="250.1" y="82.2">6</text>
<text x="250.1" y="80.5">7</text>
<text x="250.1" y="78.7">8</text>
<text x="254.5" y="82.2">SFC_SCLK</text>
<text x="254.5" y="84">SFC_DT</text>
<text x="254.5" y="80.5">SFC_HOLD</text>
<text x="268.8" y="82.8">C70</text>
<text x="141.4" y="88.9">VCM</text>
<text x="153.1" y="88.8">C69</text>
<text x="169.3" y="85.3">HPOUT[10]</text>
<text x="230.7" y="84.5">GND</text>
<text x="231.2" y="87.7">MX25L12833F</text>
<text x="243.2" y="84.5">SI/SIO0</text>
<text x="268.8" y="85.9">0402C</text>
<text x="21.8" y="90.2">SYS_1V8</text>
<text x="44.4" y="94.2">C128</text>
<text x="53.3" y="94.2">C127</text>
<text x="63.7" y="94.2">EXCLKI</text>
<text x="153.1" y="92.3">C68</text>
<text x="184.1" y="95.6">SYS_1V8</text>
<text x="44.4" y="97.5">0402C</text>
<text x="53.3" y="97.5">0402C</text>
<text x="63.7" y="97.7">EXCLKO</text>
<text x="143.2" y="96">ADC_VREF</text>
<text x="143.2" y="97.7">ADC_VREF</text>
<text x="227.3" y="100.8">C72</text>
<text x="249.3" y="101.1">OSC32_XI</text>
<text x="67.2" y="103.1">RST_OUT J16</text>
<text x="67.2" y="106.6">TRST_</text>
<text x="245.3" y="105.9">XTAL_32.768K</text>
<text x="61.9" y="113.5">R120</text>
<text x="67.2" y="110.2">TEST_TE L13</text>
<text x="141.4" y="108.2">R153</text>
<text x="141.4" y="109.9">R155</text>
<text x="163.5" y="108.2">ADC_CH_0</text>
<text x="163.9" y="110.3">ADC_KEY</text>
<text x="173.8" y="108">[7,12]</text>
<text x="173.9" y="110.2">[5]</text>
<text x="227.3" y="113.2">C71</text>
<text x="236.5" y="108.7">R52</text>
<text x="245.3" y="108.4">X1</text>
<text x="248.6" y="113.5">OSC32_XO</text>
<text x="25.9" y="137.5">MCU_3V3</text>
<text x="66.7" y="137.5">RTC_1V8</text>
<text x="118.4" y="134.3">ADC_VREF</text>
<text x="146.7" y="134.3">USB_AVD08</text>
<text x="174.1" y="133.5">USB_AVD18</text>
<text x="199.7" y="132.6">USB_AVD33</text>
<text x="223.6" y="132.6">MICBIAS</text>
<text x="263.7" y="137.9">SYS_1V8</text>
<text x="42.9" y="140.3">TLV740PXX</text>
<text x="43" y="142.1">TLC74130P</text>
<text x="43.8" y="139.3">U12</text>
<text x="130.9" y="143">C73</text>
<text x="139.7" y="143">C74</text>
<text x="159.1" y="143">C135</text>
<text x="167.9" y="143">C136</text>
<text x="186.5" y="142.1">C137</text>
<text x="186.5" y="143.9">0.1uF</text>
<text x="195.3" y="142.1">C138</text>
<text x="195.3" y="143.9">0.1uF</text>
<text x="212.1" y="141.2">C139</text>
<text x="212.1" y="143">0.1uF</text>
<text x="220.9" y="141.2">C140</text>
<text x="220.9" y="143">0.1uF</text>
<text x="236" y="141.2">C141</text>
<text x="236" y="143">0.1uF</text>
<text x="244.8" y="141.2">C142</text>
<text x="244.8" y="143">0.1uF</text>
<text x="31" y="148.1">C82</text>
<text x="31" y="149.9">10uF</text>
<text x="39.8" y="149.6">3</text>
<text x="39.8" y="144.2">4</text>
<text x="42.1" y="145.1">IN</text>
<text x="50.3" y="145.1">OUT</text>
<text x="55" y="144.2">1</text>
<text x="62.8" y="148.1">C24</text>
<text x="62.8" y="149.9">10uF</text>
<text x="71.6" y="148.1">C86</text>
<text x="71.6" y="149.9">0.1uF</text>
<text x="130.9" y="146.6">C0402</text>
<text x="130.9" y="144.8">0.1uF</text>
<text x="139.7" y="146.6">C0402</text>
<text x="139.7" y="144.8">0.1uF</text>
<text x="159.1" y="146.6">C0402</text>
<text x="159.1" y="144.8">0.1uF</text>
<text x="167.9" y="146.6">C0402</text>
<text x="167.9" y="144.8">0.1uF</text>
<text x="186.5" y="145.7">C0402</text>
<text x="195.3" y="145.7">C0402</text>
<text x="212.1" y="144.8">C0402</text>
<text x="220.9" y="144.8">C0402</text>
<text x="236" y="144.8">C0402</text>
<text x="244.8" y="144.8">C0402</text>
<text x="268.1" y="147.6">R137</text>
<text x="268.1" y="148.8">100K</text>
<text x="31" y="151.7">C0402</text>
<text x="42.1" y="150.4">EN</text>
<text x="47.5" y="151.1" transform="rotate(-90 47.5 151.1)">GND</text>
<text x="48.3" y="153.6" transform="rotate(-90 48.3 153.6)">2</text>
<text x="49.2" y="151.1" transform="rotate(-90 49.2 151.1)">GND</text>
<text x="50.1" y="153.6" transform="rotate(-90 50.1 153.6)">5</text>
<text x="62.8" y="151.7">C0402</text>
<text x="71.6" y="151.7">C0402</text>
<text x="271.7" y="155.9">ADC_CH_0</text>
<text x="26" y="166.7">RTC_1V8</text>
<text x="66.7" y="166.7">RTC_0V8</text>
<text x="39.8" y="173.4">4</text>
<text x="42.9" y="169.5">TLV740PXX</text>
<text x="43" y="171.3">TLC74130P</text>
<text x="43.8" y="168.4">U13</text>
<text x="55" y="173.4">1</text>
<text x="146.2" y="168.8">R152</text>
<text x="31" y="177.3">C95</text>
<text x="31" y="179.1">10uF</text>
<text x="39.8" y="178.7">3</text>
<text x="42.1" y="179.6">EN</text>
<text x="42.1" y="174.3">IN</text>
<text x="50.3" y="174.3">OUT</text>
<text x="62.8" y="177.3">C94</text>
<text x="62.8" y="179.1">10uF</text>
<text x="71.6" y="177.3">C97</text>
<text x="71.6" y="179.1">0.1uF</text>
<text x="136.2" y="180">1</text>
<text x="144.9" y="179.4">Q20</text>
<text x="145" y="175.5" transform="rotate(-90 145 175.5)">3</text>
<text x="31" y="180.8">C0402</text>
<text x="47.5" y="180.3" transform="rotate(-90 47.5 180.3)">GND</text>
<text x="48.3" y="182.8" transform="rotate(-90 48.3 182.8)">2</text>
<text x="49.2" y="180.3" transform="rotate(-90 49.2 180.3)">GND</text>
<text x="50.1" y="182.8" transform="rotate(-90 50.1 182.8)">5</text>
<text x="62.8" y="180.8">C0402</text>
<text x="71.6" y="180.8">C0402</text>
<text x="144.9" y="181.2">DTC144EE</text>
<text x="223.3" y="180.5">Size</text>
<text x="223.3" y="185.8">Division</text>
<text x="226.8" y="182.2">B</text>
<text x="247.9" y="185.8">Title</text>
<text x="247.9" y="180.5">Project</text>
<text x="289.1" y="181.9">Rev</text>
<text x="145" y="186.9" transform="rotate(-90 145 186.9)">2</text>
<text x="223.3" y="191.1">Date</text>
<text x="226.8" y="189.3">HW Department</text>
<text x="247.9" y="191.1">Project Code</text>
<text x="269.2" y="191.1">Sheet</text>
<text x="221.5" y="192.8">Friday, September 4, 2020</text>
<text x="223.3" y="196.4">Ambarella Inc.</text>
<text x="251.5" y="194.6">S5LM - Elektra-V</text>
<text x="278" y="194.6">7</text>
<text x="283.3" y="194.6">of</text>
<text x="292.1" y="194.6">15</text>
<text x="233.8" y="199.9">http://www.ambarella.com</text>
<text x="233.8" y="198.1">2975 San Ysidro Way, Santa Clara, CA95051</text>
</g>
<g font-size="1.4">
<text x="77.5" y="27.5">U7-B</text>
<text x="35.4" y="31.9">1000ohm/250mA</text>
<text x="109.8" y="34">VDDIO33</text>
<text x="155.6" y="38.9">FB4</text>
<text x="166.2" y="38.9">1000ohm/250mA</text>
<text x="97.8" y="44.2">VDDIO33</text>
<text x="155.6" y="46">FB6</text>
<text x="155.6" y="42.5">FB5</text>
<text x="166.2" y="46">1000ohm/250mA</text>
<text x="166.2" y="42.5">1000ohm/250mA</text>
<text x="56.6" y="77.8">TP12</text>
<text x="56.6" y="81.4">TP13</text>
<text x="159.1" y="95.5">FB7</text>
<text x="169.7" y="95.5">1000ohm/250mA</text>
<text x="56.6" y="102.5">TP14</text>
<text x="56.6" y="106.1">TP15</text>
<text x="56.6" y="109.6">TP16</text>
<text x="77.6" y="119">T41 BGA232</text>
</g>
<g font-size="1.3">
<text x="39.1" y="39.3">4.7uF</text>
<text x="48" y="39.3">0.1uF</text>
<text x="231.5" y="37">12PF</text>
<text x="231.5" y="51.1">12PF</text>
<text x="56.4" y="55.2">0.1uF</text>
<text x="56.4" y="60.5">0.1uF</text>
<text x="146.9" y="69.3">0.1uF</text>
<text x="159.3" y="69.3">4.7uF</text>
<text x="187.5" y="69.3">4.7uF</text>
<text x="153.6" y="76.4">0.1uF</text>
<text x="153.6" y="78.1">0.1uF</text>
<text x="157.1" y="88.8">4.7uF</text>
<text x="268.8" y="84.4">0.1uF</text>
<text x="44.4" y="95.8">4.7uF</text>
<text x="53.3" y="95.8">0.1uF</text>
<text x="157.1" y="92.3">0.1uF</text>
<text x="231.5" y="100.6">12PF</text>
<text x="231.5" y="113">12PF</text>
</g>
</svg>
